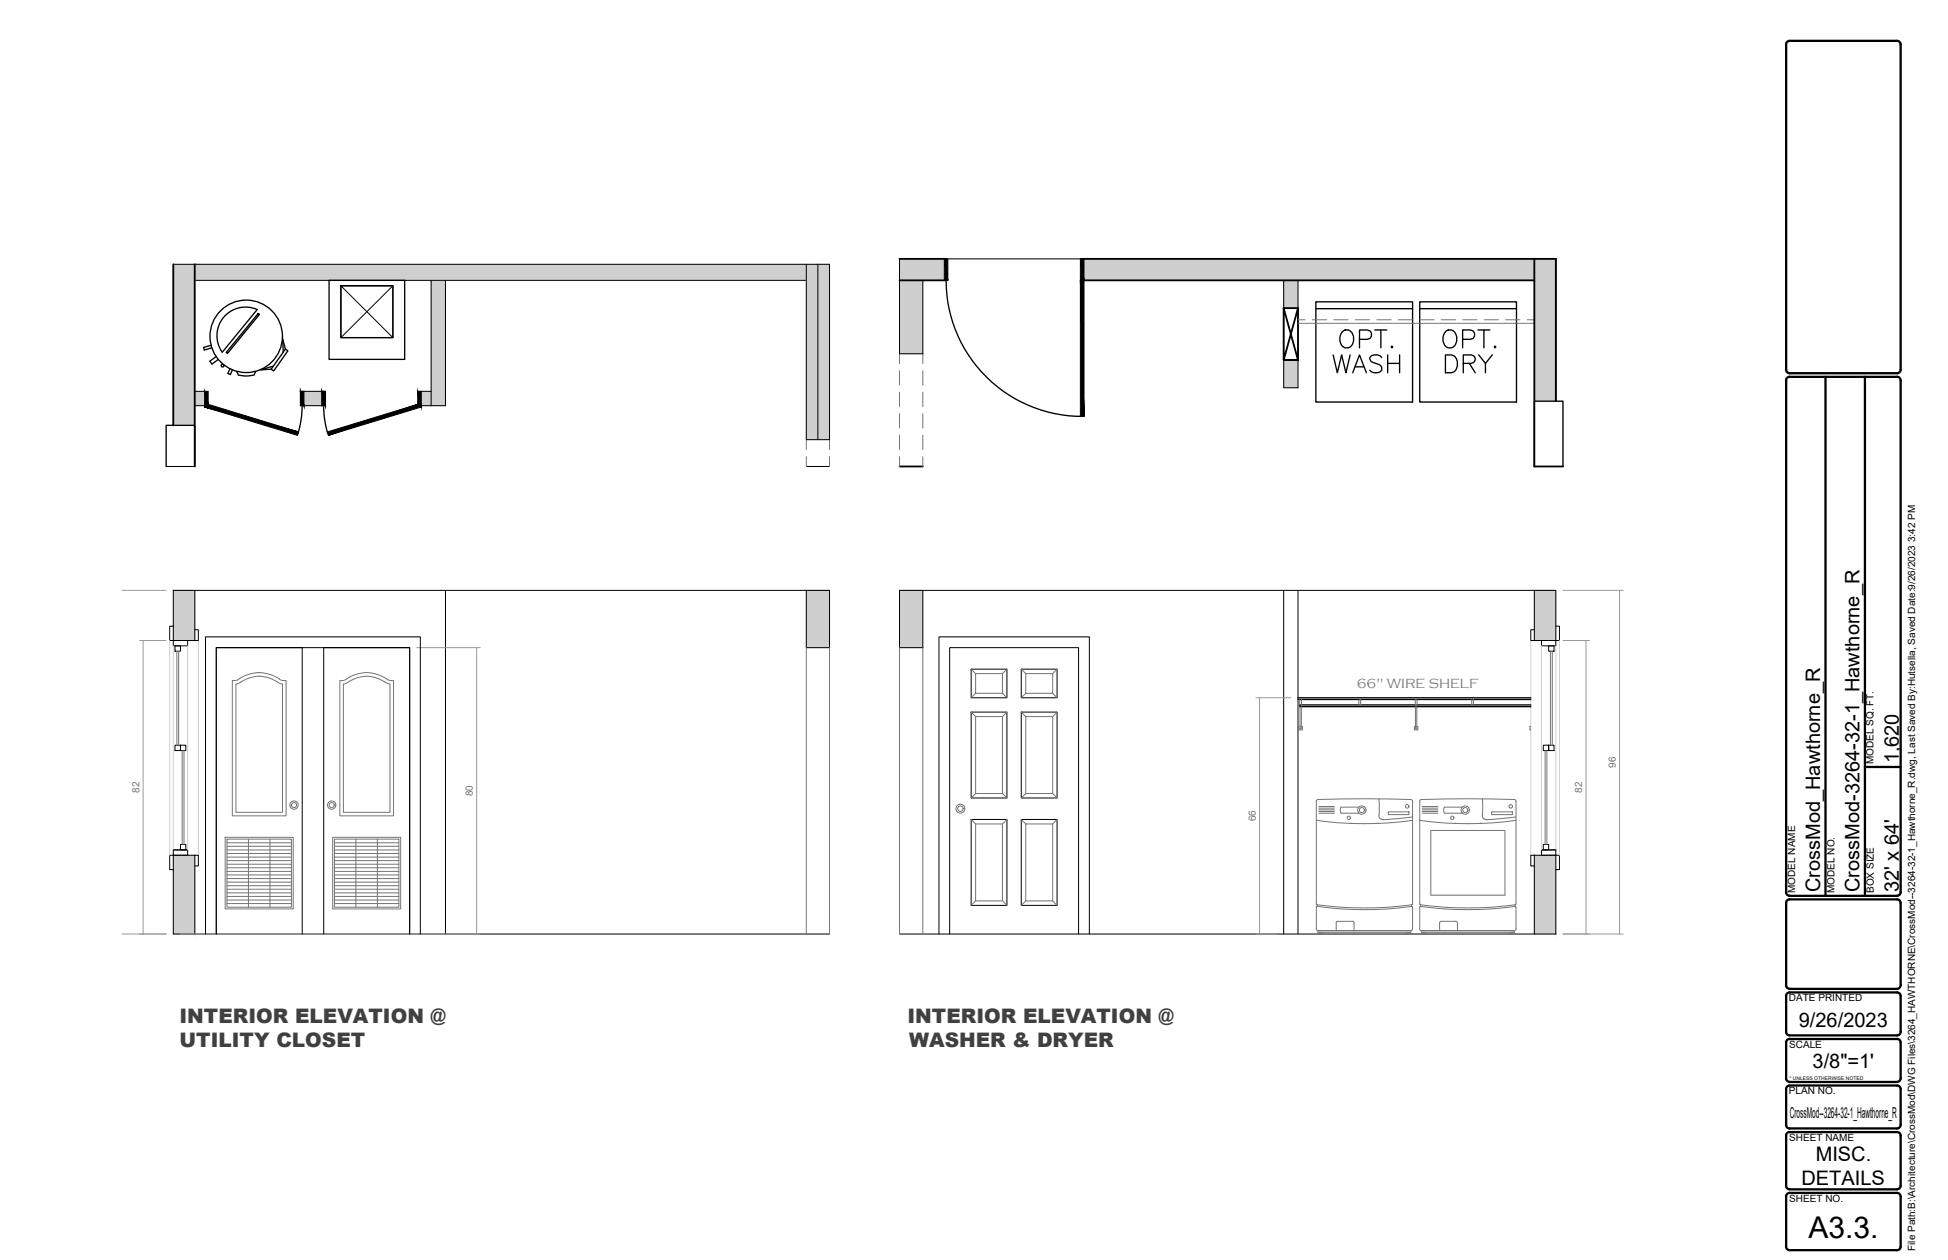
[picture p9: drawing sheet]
<svg xmlns="http://www.w3.org/2000/svg" width="432mm" height="279mm" viewBox="0 0 432 279" stroke-linecap="round" stroke-linejoin="round" font-family="sans-serif">
<!-- layer: ELEV1 -->
<g fill="#cfcfcf" stroke="#cfcfcf" stroke-width=".22">
<path d="M38.4 130.9l4.8 11.1v-11.1zM38.4 130.9l4.8 11.1h-4.8z"/>
<path d="M38.4 189.7l4.8 17.4v-17.4zM38.4 189.7l4.8 17.4h-4.8z"/>
<path d="M178.7 130.9l5.2 12.7v-12.7zM178.7 130.9l5.2 12.7h-5.2z"/>
<path d="M43.2 58.6l135.5 3.6v-3.6zM43.2 58.6l135.5 3.6h-135.5z"/>
<path d="M95.6 62.2l3.1 27.8v-27.8zM95.6 62.2l3.1 27.8h-3.1z"/>
<path d="M38.4 58.6l4.8 35.7v-35.7zM38.4 58.6l4.8 35.7h-4.8z"/>
<path d="M178.7 58.6l2.6 38.9v-38.9zM178.7 58.6l2.6 38.9h-2.6z"/>
<path d="M181.3 58.6l2.6 38.9v-38.9zM181.3 58.6l2.6 38.9h-2.6z"/>
<path d="M43.2 86.8l2.5 3.2v-3.2zM43.2 86.8l2.5 3.2h-2.5z"/>
<path d="M93 86.8l2.6 3.2v-3.2zM93 86.8l2.6 3.2h-2.6z"/>
<path d="M67 86.8l4.8 3.2v-3.2zM67 86.8l4.8 3.2h-4.8z"/>
<path d="M199.4 57.4l10.3 4.8v-4.8zM199.4 57.4l10.3 4.8h-10.3z"/>
<path d="M239.9 57.4l100.2 4.8v-4.8zM239.9 57.4l100.2 4.8h-100.2z"/>
<path d="M340.1 57.4l4.8 31.6v-31.6zM340.1 57.4l4.8 31.6h-4.8z"/>
<path d="M199.4 62.2l5.2 16.2v-16.2zM199.4 62.2l5.2 16.2h-5.2z"/>
<path d="M284.5 62.2l3.2 6.1v-6.1zM284.5 62.2l3.2 6.1h-3.2z"/>
<path d="M284.5 79.8l3.2 6.2v-6.2zM284.5 79.8l3.2 6.2h-3.2z"/>
<path d="M340.1 130.9l4.8 11.1v-11.1zM340.1 130.9l4.8 11.1h-4.8z"/>
<path d="M340.1 189.7l4.8 17.4v-17.4zM340.1 189.7l4.8 17.4h-4.8z"/>
<path d="M199.4 130.9l5.2 12.7v-12.7zM199.4 130.9l5.2 12.7h-5.2z"/>
</g>
<!-- layer: ELEV2 -->
<g fill="none" stroke="#000" stroke-width=".22">
<path d="M38.4 138.9h-.8v3.1h.8M43.2 139.6h.8v2.4h-.8M43.2 130.9v11.1M98.7 130.9v76.2M178.7 130.9v12.7h5.2v-12.7h-145.5v11.1M204.6 130.9v12.7h-5.2v-12.7h145.5v11.1M284.5 130.9v76.2M287.7 130.9v76.2M340.1 139.6h-.8v2.4h.8M340.1 130.9v11.1M344.9 138.9h.8v3.1h-.8M38.4 142h3.2v1.2h-3.2z"/>
<path d="M38.4 142h4.8M38.8 143.2h1.2v1.2h-1.2zM215.3 148.4h7.9v6.3h-7.9zM215.3 157.9h7.9v19.1h-7.9zM226.4 148.4h7.9v6.3h-7.9zM226.4 157.9h7.9v19.1h-7.9zM340.1 142h4.8M341.7 142h3.2v1.2h-3.2zM343.3 143.2h1.2v1.2h-1.2zM38.8 165.2h1.2v1.2h-1.2zM40 165.2h1.2v1.2h-1.2zM342.1 165.2h1.2v1.2h-1.2z"/>
<path d="M343.3 165.2h1.2v1.2h-1.2zM38.4 189.7h-.8v3.1h.8M38.4 188.5h3.2v1.2h-3.2zM38.4 189.7v17.4h145.5M38.4 189.7h4.8M38.4 188.5h3.2M40 187.3h1.2v1.2h-1.2zM43.2 189.7h.8v2.3h-.8M43.2 189.7v17.4M215.3 181.7h7.9v19.1h-7.9zM226.4 181.7h7.9v19.1h-7.9zM340.1 189.7h-.8v2.3h.8"/>
<path d="M340.1 189.7h4.8M340.1 189.7v17.4M341.7 188.5h3.2v1.2h-3.2zM341.7 188.5h3.2M342.1 187.3h1.2v1.2h-1.2zM344.9 189.7h.8v3.1h-.8M344.9 189.7v17.4h-145.5M45.6 207.1v-65.9h47.6v65.9M67 207.1v-63.5h-19.1v63.5v-63.5h42.9v63.5v-63.5h-19v63.5M208.1 207.1v-65.9h33.4v65.9M210.5 207.1v-63.5h28.6v63.5"/>
</g>
<!-- layer: cabinet -->
<g fill="none" stroke="#999" stroke-width=".22">
<path d="M27 130.9h9.8M346.5 130.9h13.3M359 130.9v76.2M30.9 142h5.9M31.7 142v65.1M92.4 143.6h14M105.7 143.6v63.5M278.4 154.7h7.7M279.2 154.7v52.4M346.5 142h5.8M351.6 142v65.1M27 207.1h9.8"/>
<path d="M40 207.1h66.4M278.4 207.1h4.6M346.5 207.1h13.3"/>
</g>
<!-- layer: IP -->
<g fill="none" stroke="#000" stroke-width=".22">
<path d="M38.4 58.6h145.5v38.9h-5.2v-38.9M181.3 58.6v38.9M199.4 57.4v21h5.2v-16.2M43.2 62.2h135.5M95.6 62.2v27.8M98.7 62.2v27.8h-5.7M284.5 62.2v23.8h3.2v-23.8M43.2 90h2.5M43.2 86.8h2.5M67 90h4.8M67 86.8h4.8M93 86.8h2.6"/>
<path d="M36.8 103.4h6.4M178.7 103.4h5.2"/>
</g>
<!-- layer: DR -->
<path d="M209.7 62.2a30.2 30.2 0 0 0 30.4 30.1M67 89.9a21.2 21.2 0 0 1-1 6.3M71.7 89.9a21.2 21.2 0 0 0 1 6.3M36.8 103.4v-9.1h6.4v9.1M340.1 103.4v-14.4h6.4v14.4" fill="none" stroke="#000" stroke-width=".3"/>
<!-- layer: CAB -->
<g fill="none" stroke="#737373" stroke-width=".22">
<path d="M199.4 78.4v2.2M204.6 78.4v2.2M287.7 71.7h52.4M287.7 70.9h1.6M290.9 70.9h3.2M309.9 70.9h3.2M314.7 70.9h3.2M333.8 70.9h3.1M338.5 70.9h1.6M178.7 97.5v2.2M183.9 97.5v2.2M199.4 82.2v3.2"/>
<path d="M199.4 87v3.1M199.4 91.7v3.2M199.4 96.5v3.2M204.6 82.2v3.2M204.6 87v3.1M204.6 91.7v3.2M204.6 96.5v3.2M178.7 101.3v2.1M183.9 101.3v2.1M199.4 101.3v2.1M204.6 101.3v2.1"/>
</g>
<!-- layer: DR -->
<g fill="#000" stroke="#000" stroke-width=".22">
<path d="M209.3 57.4l.8 4.8v-4.8zM209.3 57.4l.8 4.8h-.8z"/>
<path d="M239.5 57.4l.8 4.8v-4.8zM239.5 57.4l.8 4.8h-.8z"/>
<path d="M239.5 62.2l.8 30.1v-30.1zM239.5 62.2l.8 30.1h-.8z"/>
<path d="M45.4 90.3l20.5 6.2 .3-.7zM45.4 90.3l.7-.6 20.1 6.1zM45.4 86.8v3.5l.7-.6zM45.4 86.8h.7v2.9z"/>
<path d="M66.6 86.8l.8 3.2v-3.2zM66.6 86.8l.8 3.2h-.8z"/>
<path d="M66.6 86.8l.8 3.2v-3.2zM66.6 86.8l.8 3.2h-.8z"/>
<path d="M71.4 86.8l.8 3.2v-3.2zM71.4 86.8l.8 3.2h-.8z"/>
<path d="M71.4 86.8l.8 3.2v-3.2zM71.4 86.8l.8 3.2h-.8z"/>
<path d="M72.6 95.8l.2 .7 19.8-6.8zM72.8 96.5l19.8-6.8 .8 .6zM92.6 86.8v2.9l.8 .6zM92.6 86.8h.8v3.5z"/>
</g>
<!-- layer: APP -->
<g fill="none" stroke="#000" stroke-width=".3">
<path d="M46.8 76.6l-1.7 .4 .2 .6 1.6-.5M47.9 79.1l-1.4 1 .5 .6 1.4-1M50.2 69.7a6.3 6.3 0 0 1 6.8-1.1l-7.7 9.5a6.3 6.3 0 0 1 .9-8.4zM57.2 69.5l.3 .2-7.1 8.7-.3-.3zM62.6 75l.7 2.4M62.7 75.3l.1 2.8M63.3 77.4l.5 .4-3.1 4.5-.6-.4zM72.9 62.2h16.8v17.5h-16.8zM75.6 63.4h11.5v11.5h-11.5zM291.7 66.9h21.4v22.3h-21.4zM291.7 68.5h21.4M314.7 66.9h21.4v22.3h-21.4z"/>
<path d="M314.7 68.5h21.4M51 81.8l-.5 1 .6 .3 .4-1.1M52.5 82.4l.3 .7 .6 .2h1.8l1.1-.2M56.7 82.4l-.4 .7M60.1 81.9l-2.5 .1M60.6 81.2l-2.7 .8"/>
<circle cx="54.6" cy="74.6" r="8"/>
<circle cx="49.3" cy="81.1" r=".31"/>
</g>
<!-- layer: FLD -->
<path d="M75.6 63.4h11.5v11.5h-11.5zM75.6 63.4l11.5 11.5M87.1 63.4l-11.5 11.5" fill="none" stroke="#000" stroke-width=".22"/>
<!-- layer: FPEW -->
<path d="M38.4 58.6v35.7M43.2 58.6v44.8M199.4 57.4h10.3M239.9 57.4h105v31.6M340.1 57.4v46h6.4M199.4 62.2h10.3M239.9 62.2h100.2M284.5 68.3l3.2 11.5h-3.2l3.2-11.5v11.5h-3.2v-11.5h3.2M199.4 103.4h5.2" fill="none" stroke="#000" stroke-width=".4"/>
<!-- layer: elevation -->
<path d="M37.6 142v47.7M38.4 143.2v45.3M41.6 143.2v45.3M44 142v47.7M339.3 142v47.7M341.7 143.2v45.3M344.9 143.2v45.3M345.7 142v47.7" fill="none" stroke="#cfcfcf" stroke-width=".22"/>
<path d="M39.2 144.4v20.8M39.6 144.4v20.8M343.7 144.4v20.8M344.1 144.4v20.8M40.4 166.4v20.9M40.8 166.4v20.9M342.5 166.4v20.9M342.9 166.4v20.9" fill="none" stroke="#737373" stroke-width=".22"/>
<!-- layer: ELEV1 -->
<g fill="none" stroke="#737373" stroke-width=".22">
<path d="M52.3 151.7v28.4h10.3v-28.4M52.9 150.6a7.8 7.8 0 0 1 9.1 0M52.9 150.6l-.7 .3h-.7v30h11.9v-30h-.8l-.7-.3M61.5 151.2a7.3 7.3 0 0 0-8.6 .3l-.6 .2M61.5 151.2l1.1 .5M76.1 151.7v28.4h10.3v-28.4M76.8 150.6a7.8 7.8 0 0 1 9 0M76.8 150.6l-.7 .3h-.8v30h11.9v-30h-.7l-.7-.3M77.2 151.2l-1.1 .5M77.2 151.2a7.3 7.3 0 0 1 8.6 .3l.6 .2M178.7 143.6v63.5M183.9 143.6v63.5"/>
<path d="M199.4 143.6v63.5M204.6 143.6v63.5M215.3 148.4l1 1M215.3 157.9l1 1M216.3 149.4h5.9v4.3h-5.9zM216.3 158.9h5.9v17.1h-5.9zM216.3 153.7l-1 1M222.2 153.7l1 1M223.2 148.4l-1 1M223.2 157.9l-1 1M226.4 157.9l1 1M226.4 148.4l1 1"/>
<path d="M227.4 149.4h5.9v4.3h-5.9zM227.4 158.9h5.9v17.1h-5.9zM227.4 153.7l-1 1M233.3 153.7l1 1M234.3 148.4l-1 1M234.3 157.9l-1 1M216.3 176l-1 1M222.2 176l1 1M227.4 176l-1 1M233.3 176l1 1M49.9 185.7h15.1v15.8h-15.1zM50.3 186.1h14.3v15.1h-14.3z"/>
<path d="M50.3 186.9h14.3M50.3 187.7h14.3M50.3 188.5h14.3M50.3 189.3h14.3M50.3 190.1h14.3M50.3 190.8h14.3M50.3 191.6h14.3M50.3 192.4h14.3M50.3 193.2h14.3M50.3 194h14.3M50.3 194.8h14.3M50.3 195.6h14.3"/>
<path d="M50.3 196.4h14.3M50.3 197.2h14.3M50.3 198h14.3M50.3 198.8h14.3M50.3 199.6h14.3M55.1 186.1v15.1M59.8 186.1v15.1M73.7 185.7h15.1v15.8h-15.1zM74.1 186.1h14.3v15.1h-14.3zM74.1 186.9h14.3M74.1 187.7h14.3M74.1 188.5h14.3"/>
<path d="M74.1 189.3h14.3M74.1 190.1h14.3M74.1 190.8h14.3M74.1 191.6h14.3M74.1 192.4h14.3M74.1 193.2h14.3M74.1 194h14.3M74.1 194.8h14.3M74.1 195.6h14.3M74.1 196.4h14.3M74.1 197.2h14.3M74.1 198h14.3"/>
<path d="M74.1 198.8h14.3M74.1 199.6h14.3M78.9 186.1v15.1M83.7 186.1v15.1M215.3 181.7l1 1M216.3 182.7h5.9v17.1h-5.9zM216.3 199.8l-1 1M222.2 199.8l1 1M223.2 181.7l-1 1M226.4 181.7l1 1M227.4 182.7h5.9v17.1h-5.9zM227.4 199.8l-1 1"/>
<path d="M233.3 199.8l1 1M234.3 181.7l-1 1M50.3 200.4h14.3M74.1 200.4h14.3"/>
<circle cx="65.2" cy="178.5" r=".56"/>
<circle cx="65.2" cy="178.5" r=".92"/>
<circle cx="73.5" cy="178.5" r=".92"/>
<circle cx="73.5" cy="178.5" r=".56"/>
<circle cx="212.9" cy="179.3" r=".98"/>
<circle cx="212.9" cy="179.3" r=".6"/>
</g>
<!-- layer: SALESLIT -->
<path d="M209.7 57.4h30.2" fill="none" stroke="#000" stroke-width=".22"/>
<!-- layer: cabinet -->
<g fill="none" stroke="#737373" stroke-width=".22">
<path d="M292.3 178.8h3.5M292.3 179.2h3.5M292.3 179.6h3.5M292.3 179.9h3.5M301.2 179h-3.9a1.3 1.3 0 0 0 0 1.3h3.9M305.7 177.1l-.1 3.8 .3 .6 .2 .1 .6 .2 6.4-.6M315.3 178.8h3.4M315.3 179.2h3.4M315.3 179.6h3.4M315.3 179.9h3.4M324.1 179h-3.9a1.3 1.3 0 0 0 0 1.3h4M328.6 177.1v3.8l.2 .6 .2 .1 .6 .2 6.4-.6"/>
<path d="M335.7 177.3l.3 .4v22.7l-.1 .2M335.7 177.3a278.7 278.7 0 0 0-20.8 0l-.2 .4v22.7l.2 .2M291.8 181.9a77.2 77.2 0 0 0 21.3 0M292.3 180.3h3.5M299.7 182.5l-.3 .1M305.2 182.5l.2 .1M307.7 180h4.6v.6h-4.6zM314.7 181.9a77.2 77.2 0 0 0 21.3 0M315.3 180.3h3.4M317.2 184.2h16.4v14.3h-16.4zM322.6 182.5l-.2 .1M328.1 182.5l.3 .1"/>
<path d="M330.6 180h4.6v.6h-4.6zM291.8 201.2v4.8l.3 .4M291.9 200.6l-.1-.2v-22.7l.3-.4a277.5 277.5 0 0 1 20.8 0l.2 .4v22.7l-.2 .2M291.9 200.6a79.1 79.1 0 0 0 21 0v.4a76.3 76.3 0 0 1-20.9 0M292 201l-.2 .2M292 200.6v.4M292.1 206.4h20.6M292.1 206.4v.3h20.6v-.3M292.5 206.7v.2h-.4v.2h1.2v-.2h-.4v-.2M296.6 204.3l-.4 .3v1.8M296.6 204.3h3.2M299.8 204.3l.3 .3v1.8"/>
<path d="M312 206.7v.2h-.4v.2h1.1v-.2h-.3v-.2M312.9 201l.2 .2M313.1 201.2v4.8l-.4 .4M314.7 201.2v4.8l.4 .4M314.9 200.6a79.6 79.6 0 0 0 21 0M314.9 201l-.2 .2M314.9 201a76.3 76.3 0 0 0 20.9 0M314.9 200.6v.4M315.1 206.4h20.6v.3h-20.6zM315.4 206.7v.2h-.3v.2h1.1v-.2h-.4v-.2M319.5 204.3l-.4 .3v1.8M319.5 204.3h3.2"/>
<path d="M322.7 204.3l.4 .3v1.8M334.9 206.7v.2h-.3v.2h1.1v-.2h-.4v-.2M335.8 201l.2 .2M335.8 200.6v.4M336 201.2v4.8l-.3 .4"/>
<circle cx="301.9" cy="179.6" r=".92"/>
<circle cx="301.9" cy="179.6" r=".56"/>
<circle cx="311.9" cy="178.8" r=".39"/>
<circle cx="324.8" cy="179.6" r=".92"/>
<circle cx="324.8" cy="179.6" r=".56"/>
<circle cx="334.9" cy="178.8" r=".39"/>
<circle cx="299" cy="181.3" r=".37"/>
<circle cx="321.9" cy="181.3" r=".37"/>
</g>
<path d="M287.7 154.7h51.6M287.7 155.1h51.6M339.3 156.3h-51.2v.4h51.2" fill="none" stroke="#000" stroke-width=".3"/>
<!-- layer: FPEW -->
<g fill="none" stroke="#737373" stroke-width=".22">
<path d="M288.1 155.1v1.2M288.2 156.7l-.1 4.8 .2 .1 .2-.1v-4.8M288.5 155.1v1.2M301.2 155.1v1.2M301.6 155.1v1.2M313.7 155.1v1.2M313.8 156.7v4.8M314 156.7v4.8l-.1 .1-.2-.1M314.1 155.1v1.2M326.2 155.1v1.2M326.6 155.1v1.2M288.2 161.1h-.3v.8h.8v-.8h-.2"/>
<path d="M313.8 161.1h-.3v.8h.8v-.8h-.3M339.3 161.1h-.2v.8h.2"/>
</g>
<!-- layer: BOR -->
<g fill="none" stroke="#000" stroke-width=".51">
<path d="M395.9 9.9a.79 .79 0 0 1 .8-.8h23.8a.79 .79 0 0 1 .8 .8v72.1a.79 .79 0 0 1-.8 .8h-23.8a.79 .79 0 0 1-.8-.8M395.9 9.9v72.1M395.9 84.3a.76 .76 0 0 1 .8-.7l23.8-.1a.79 .79 0 0 1 .8 .8v113.5a.79 .79 0 0 1-.8 .8M395.9 84.3v113.5M404.6 83.6v115M413.4 83.6v115M413.4 170.1h7.9M395.9 197.8a.79 .79 0 0 0 .8 .8M396.7 198.6h23.8M395.9 218.5a.83 .83 0 0 0 .8 .8h23.8a.79 .79 0 0 0 .8-.8M395.9 200.2a.79 .79 0 0 1 .8-.8h23.8a.79 .79 0 0 1 .8 .8v18.3M395.9 200.2v18.3"/>
<path d="M395.9 220.9a.79 .79 0 0 1 .8-.8h23.8a.79 .79 0 0 1 .8 .8v7.9a.79 .79 0 0 1-.8 .8h-23.8a.79 .79 0 0 1-.8-.8M395.9 239.1a.79 .79 0 0 0 .8 .8M395.9 220.9v7.9M395.9 231.2v7.9M396.7 230.4a.79 .79 0 0 0-.8 .8M396.7 230.4h23.8M396.7 239.9h23.8M420.5 230.4a.79 .79 0 0 1 .8 .8v7.9a.79 .79 0 0 1-.8 .8M395.9 251.8a.76 .76 0 0 1 .8-.8h23.8a.79 .79 0 0 1 .8 .8v11.1a.79 .79 0 0 1-.8 .8h-23.8a.83 .83 0 0 1-.8-.8M395.9 241.5a.79 .79 0 0 1 .8-.8h23.8a.79 .79 0 0 1 .8 .8v7.9a.79 .79 0 0 1-.8 .8h-23.8a.79 .79 0 0 1-.8-.8M395.9 241.5v7.9M395.9 251.8v11.1"/>
<path d="M395.9 265.3a.79 .79 0 0 1 .8-.8h23.8a.79 .79 0 0 1 .8 .8v11.1a.79 .79 0 0 1-.8 .8h-23.8a.79 .79 0 0 1-.8-.8M395.9 265.3v11.1"/>
</g>
<g font-size="7.5">
<text x="294.6" y="84">WASH</text>
<text x="319.6" y="84">DRY</text>
</g>
<g font-size="7.5" fill="#737373">
<text x="296" y="78.3">OPT.</text>
<text x="318.9" y="78.3">OPT.</text>
</g>
<text font-size="6.7" x="400.9" y="274.4">A3.3.</text>
<g font-size="4.4">
<text x="420.9" y="169.3" transform="rotate(-90 420.9 169.3)">1,620</text>
<text x="403.5" y="197.8" transform="rotate(-90 403.5 197.8)">CrossMod_Hawthorne_R</text>
<text x="412.2" y="197.8" transform="rotate(-90 412.2 197.8)">CrossMod-3264-32-1_Hawthorne_R</text>
<text x="420.9" y="197.8" transform="rotate(-90 420.9 197.8)">32' x 64'</text>
<text x="398.7" y="227.6">9/26/2023</text>
<text x="401.8" y="236.7">3/8&quot;=1'</text>
<text x="402.5" y="257.5">MISC.</text>
<text x="399.3" y="262.8">DETAILS</text>
</g>
<g font-size="4.4" fill="#404040">
<text x="39.8" y="226.8">INTERIOR ELEVATION @</text>
<text x="201.2" y="226.8">INTERIOR ELEVATION @</text>
<text x="39.8" y="232.2">UTILITY CLOSET</text>
<text x="201.5" y="232.2">WASHER &amp; DRYER</text>
</g>
<text font-size="3.3" x="396.7" y="247.9">CrossMod--3264-32-1_Hawthorne_R</text>
<text font-size="3" fill="#737373" x="300.8" y="152.6">66&quot; WIRE SHELF</text>
<g font-size="2.2" fill="#737373">
<text x="358.2" y="170.2" transform="rotate(-90 358.2 170.2)">96</text>
<text x="30.9" y="175.8" transform="rotate(-90 30.9 175.8)">82</text>
<text x="104.8" y="176.6" transform="rotate(-90 104.8 176.6)">80</text>
<text x="350.7" y="175.8" transform="rotate(-90 350.7 175.8)">82</text>
<text x="278.4" y="182.1" transform="rotate(-90 278.4 182.1)">66</text>
</g>
<g font-size="2.2">
<text x="415.3" y="169.4" transform="rotate(-90 415.3 169.4)">MODEL SQ. FT.</text>
<text x="397.9" y="198" transform="rotate(-90 397.9 198)">MODEL NAME</text>
<text x="406.6" y="198" transform="rotate(-90 406.6 198)">MODEL NO.</text>
<text x="415.4" y="198" transform="rotate(-90 415.4 198)">BOX SIZE</text>
<text x="396.5" y="222.1">DATE PRINTED</text>
<text x="396.6" y="232.4">SCALE</text>
<text x="396.5" y="242.7">PLAN NO.</text>
<text x="396.6" y="253">SHEET NAME</text>
<text x="396.6" y="266.5">SHEET NO.</text>
<text x="424.5" y="277.4" transform="rotate(-90 424.5 277.4)">File Path:B:\Architecture\CrossMod\DWG Files\3264_HAWTHORNE\CrossMod--3264-32-1_Hawthorne_R.dwg, Last Saved By:Hutsella, Saved Date:9/26/2023 3:42 PM</text>
</g>
<text font-size="1.1" x="396.7" y="239.5">* UNLESS OTHERWISE NOTED</text>
</svg>
